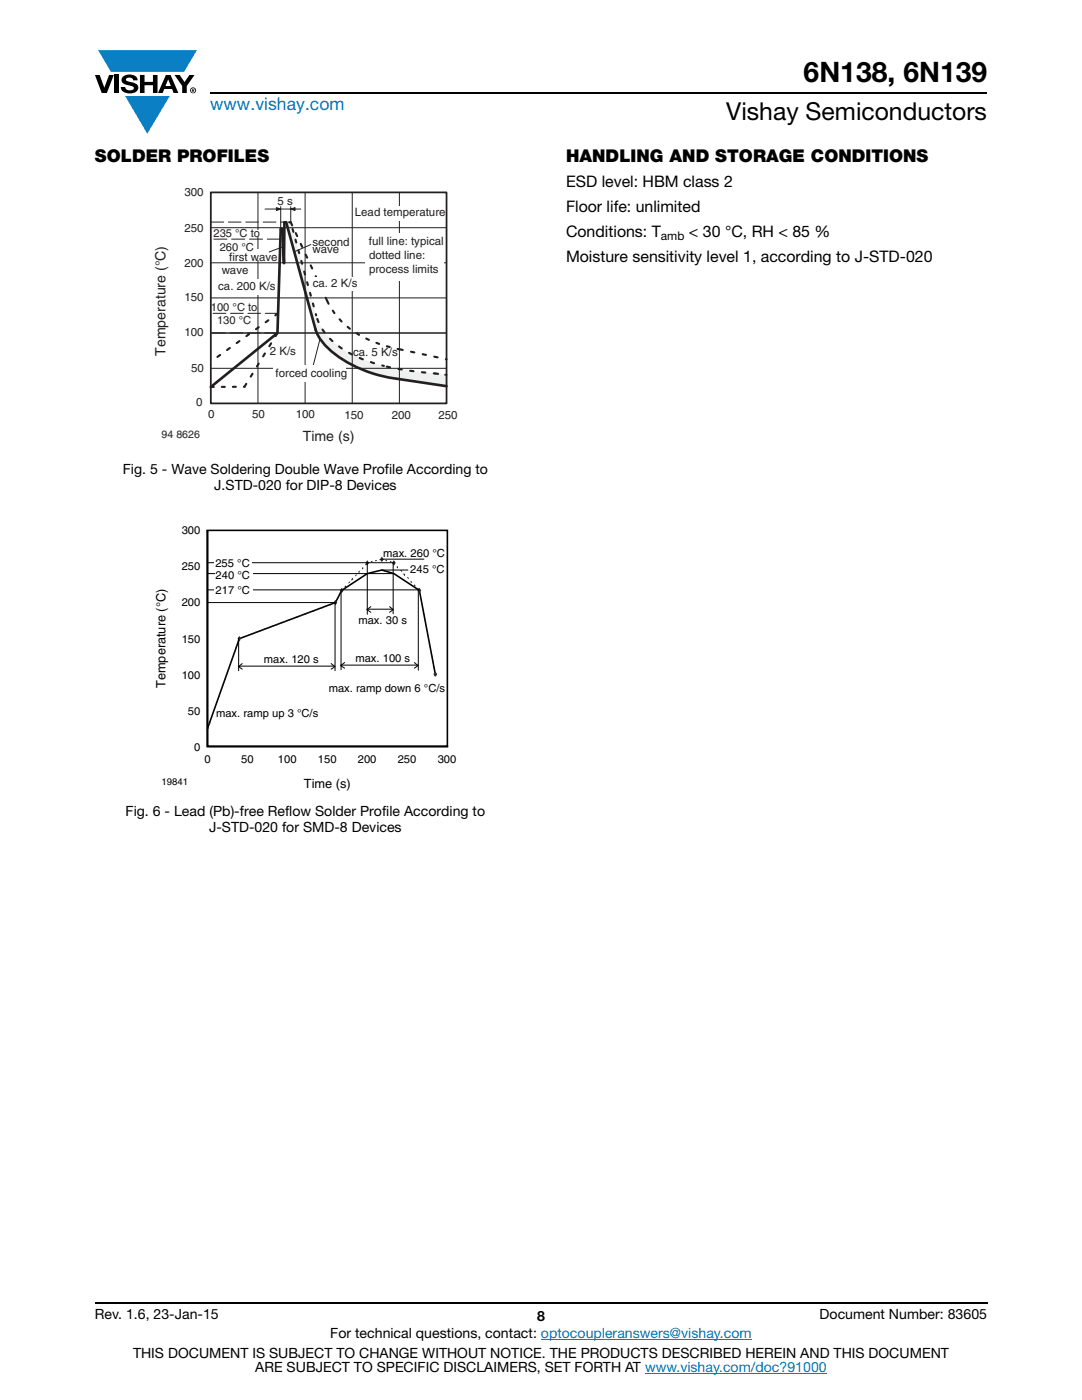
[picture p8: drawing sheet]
<svg xmlns="http://www.w3.org/2000/svg" width="216mm" height="279mm" viewBox="0 0 216 279" stroke-linecap="round" stroke-linejoin="round" font-family="sans-serif">
<g fill="#0a7fc3">
<path d="M19.6 10h19.7l-2.6 4.3h-1.1h-13.5z"/>
<path d="M25 19.2h8.9l-4.5 7.5z"/>
</g>
<g fill="#000">
<path d="M18.9 15h1l.9 2.5 1-2.5h.9l-1.4 3.6h-1zM22.9 15h.9v3.6h-.9zM24.6 15.3a2.1 2.1 0 0 1 2.8 .3l.1 .4h-.9a.79 .79 0 0 0-.7-.5 .79 .79 0 0 0-.8 .4l.3 .3 1 .2a1.08 1.08 0 0 1 1.2 1 1.08 1.08 0 0 1-1.1 1.2 1.73 1.73 0 0 1-2.4-1.2h.9a.96 .96 0 0 0 .8 .6 .96 .96 0 0 0 .9-.4 1.31 1.31 0 0 0-1.2-.6 1.03 1.03 0 0 1-1.1-.6 1.03 1.03 0 0 1 .2-1.1zM27.9 15h.9v1.3h1.7v-1.3h.9v3.6h-.9v-1.6h-1.7v1.6h-.9zM34.8 15h1.1l.9 1.4 1-1.4h1l-1.5 2.2v1.4h-.9v-1.4z"/>
<path d="M33.6 15.9l.5 1.3h-1.1zM33.1 15l-1.6 3.6h1l.3-.8h1.5l.3 .8h1l-1.6-3.6z"/>
<path d="M38.4 17.8h.2v.2h-.2zM38.3 17.7v.7h.1v-.3l.4 .3-.2-.3 .2-.2-.1-.2z"/>
<path d="M38.1 18a.46 .46 0 0 1 .9 0 .46 .46 0 0 1-.9 0zM37.9 18a.6 .6 0 0 0 1.2 0 .6 .6 0 0 0-1.2 0z"/>
</g>
<path d="M42 18.6h155M18.9 260h178.1" fill="none" stroke="#000" stroke-width=".36"/>
<path d="M107.9 267.3h42.1M128.7 274h36.3" fill="none" stroke="#007ec4" stroke-width=".2"/>
<path d="M30.6 37.2h60.7v51.5h-60.7z" fill="#fff"/>
<path d="M57.1 44.4h.9l5.1 18.5a12 12 0 0 0 6.1 7.3 40.4 40.4 0 0 0 15.7 4.2l4.2 .4v2.3l-10.7-1.6a25.3 25.3 0 0 1-13.4-6.4 8.2 8.2 0 0 1-2-3.3z" fill-rule="evenodd" fill="#eff0f0"/>
<path d="M89.1 74.8l-2.2-.3" fill="none" stroke="#231f20" stroke-width=".42" stroke-dasharray=".6 1.4" stroke-dashoffset=".3"/>
<path d="M76.6 73a21.6 21.6 0 0 1-11.4-6 10.4 10.4 0 0 1-2.1-4.1M86.9 74.5l-6.1-.7-4.1-.8" fill="none" stroke="#231f20" stroke-width=".42" stroke-dasharray=".7 1.7" stroke-dashoffset=".3"/>
<path d="M63.1 62.9l-5.1-18.5" fill="none" stroke="#231f20" stroke-width=".42" stroke-dasharray=".6 1.6" stroke-dashoffset=".3"/>
<path d="M58 44.4h-.9" fill="none" stroke="#231f20" stroke-width=".42" stroke-dasharray=".7 1.9" stroke-dashoffset=".3"/>
<path d="M57.1 44.4l5.9 21.4a12.6 12.6 0 0 0 6 6.4 26.6 26.6 0 0 0 9.4 3.3l10.7 1.6" fill="none" stroke="#e0e1e2" stroke-width=".2"/>
<path d="M51.5 38.4v42.1M60.9 38.4v42.1M70.3 38.4v42.1M79.7 38.4v42.1M42.1 59.5h47M42.1 52.4h47M42.1 45.4h47M42.1 73.5h47M42.1 66.5h47" fill="none" stroke="#231f20" stroke-width=".2"/>
<path d="M42.1 44.3h14.7M55.5 62.5h-13.4" fill="none" stroke="#231f20" stroke-width=".2" stroke-dasharray="2.5 .9"/>
<path d="M56 47.7h-13.9" fill="none" stroke="#231f20" stroke-width=".2" stroke-dasharray="2.6 .9"/>
<path d="M89.1 74.8v2.3" fill="none" stroke="#e0e1e2" stroke-width=".34"/>
<path d="M42.1 77.2h6.7M65.3 60.1a16.6 16.6 0 0 0 9.8 8.3l4.6 1.3" fill="none" stroke="#231f20" stroke-width=".42" stroke-dasharray=".6 1.6"/>
<path d="M58 44.4l7.3 15.7M48.8 77.2l6.6-10.7M55.5 62.5l-13.4 9.7M79.7 69.7l9.4 2" fill="none" stroke="#231f20" stroke-width=".42" stroke-dasharray=".7 1.7"/>
<path d="M73 46.6h15.6v9.4h-15.6z" fill="#fff"/>
<path d="M55.4 66.5h-13.3" fill="none" stroke="#231f20" stroke-width=".2" stroke-dasharray="2.5 .9"/>
<path d="M43.8 46h8.9v1.4h-8.9z" fill="#fff"/>
<path d="M52.9 41.7h3.1M56 41.2v4.5M58 41.7h2M58 41.2v3.2" fill="none" stroke="#231f20" stroke-width=".2"/>
<path d="M58 41.7l.9-.3v.6z" fill-rule="evenodd" fill="#231f20"/>
<path d="M58 41.7l.9-.3v.6z" fill="none" stroke="#231f20" stroke-width=".2"/>
<path d="M55.2 41.4l.8 .3-.8 .3z" fill-rule="evenodd" fill="#231f20"/>
<path d="M55.2 41.4l.8 .3-.8 .3z" fill="none" stroke="#231f20" stroke-width=".2"/>
<path d="M48 49.7h5.9v2.1h-5.9z" fill="#fff"/>
<path d="M89.1 77.1l-10.7-1.6a25.3 25.3 0 0 1-13.3-6.4 8.3 8.3 0 0 1-2.1-3.3l-5.9-21.4h-.3l-.1 8.1-.3-6.8h-.4l-.6 20.8-13.3 10.7" fill="none" stroke="#231f20" stroke-width=".53"/>
<path d="M56 41.7h2M56.7 49.2l-3 1.1M62 48.8l-3.3 1.4M63.8 67.7l-1.4 5.5" fill="none" stroke="#231f20" stroke-width=".2"/>
<path d="M70.7 41.1h10.6v2.8h-10.6z" fill="#fff"/>
<path d="M42.1 38.4h47v42.1h-47z" fill="none" stroke="#231f20" stroke-width=".35"/>
<g fill="#fff">
<path d="M43.1 55.7h11.7v3h-11.7z"/>
<path d="M54.4 72.9h14.6v3.3h-14.6z"/>
<path d="M62.9 55.3h9.5v2.7h-9.5z"/>
<path d="M30.8 104.8h60.3v53h-60.3z"/>
</g>
<path d="M41.4 105.8h47.9v43.2h-47.9v-43.2v43.2h47.9M86.9 134.6l-3.2-16.8-5.1-3.3-2.4-.7-2.9 .7-5.1 3.3-1.3 2.5-19.1 7.2-6.4 17.9" fill="none" stroke="#000" stroke-width=".32"/>
<g fill="#052f17">
<path d="M41.5 145.2h.1l-.1 .4h-.2z" fill-rule="evenodd"/>
<path d="M41.8 144.2h.2l-.1 .3h-.2z" fill-rule="evenodd"/>
<path d="M42.2 143.1h.1l-.1 .3h-.1z" fill-rule="evenodd"/>
<path d="M43 140.9h.1l-.1 .4h-.2z" fill-rule="evenodd"/>
<path d="M43.7 138.7h.2l-.1 .3h-.2z" fill-rule="evenodd"/>
<path d="M44.1 137.6h.1l-.1 .4h-.2z" fill-rule="evenodd"/>
<path d="M44.5 136.5h.1l-.1 .4h-.1z" fill-rule="evenodd"/>
<path d="M44.9 135.5h.2l-.2 .3h-.2z" fill-rule="evenodd"/>
<path d="M45.2 134.4h.2l-.1 .3h-.2z" fill-rule="evenodd"/>
<path d="M45.6 133.2h.2l-.2 .5h-.1z" fill-rule="evenodd"/>
<path d="M46 132.1h.1l-.1 .4h-.1z" fill-rule="evenodd"/>
<path d="M46.3 131.1h.2l-.1 .3h-.1z" fill-rule="evenodd"/>
<path d="M46.8 130h.2l-.2 .3h-.2z" fill-rule="evenodd"/>
<path d="M47.1 128.9h.2l-.2 .4h-.1z" fill-rule="evenodd"/>
<path d="M47.5 127.8h.1l-.1 .4h-.1z" fill-rule="evenodd"/>
<path d="M47.6 127.4l.3-.1 .1 .2-.3 .1z" fill-rule="evenodd"/>
<path d="M48.5 127.1l.2-.1 .1 .2-.3 .1z" fill-rule="evenodd"/>
<path d="M50.1 126.4l.3-.1v.2l-.2 .1z" fill-rule="evenodd"/>
<path d="M50.9 126.1l.3-.1v.2l-.3 .1z" fill-rule="evenodd"/>
<path d="M51.7 125.8l.3-.1 .1 .2-.3 .1z" fill-rule="evenodd"/>
<path d="M52.6 125.5l.2-.1 .1 .2-.3 .1z" fill-rule="evenodd"/>
<path d="M53.3 125.2l.3-.1 .1 .2-.3 .1z" fill-rule="evenodd"/>
<path d="M54.2 124.9l.3-.1v.2l-.2 .1z" fill-rule="evenodd"/>
<path d="M55 124.6l.3-.1v.2l-.2 .1z" fill-rule="evenodd"/>
<path d="M55.8 124.3l.3-.1 .1 .2-.3 .1z" fill-rule="evenodd"/>
<path d="M56.7 124l.3-.1v.2l-.3 .1z" fill-rule="evenodd"/>
<path d="M57.4 123.7l.3-.1 .1 .2-.3 .1z" fill-rule="evenodd"/>
<path d="M58.3 123.4l.3-.1 .1 .2-.3 .1z" fill-rule="evenodd"/>
<path d="M59.1 123.1l.3-.1 .1 .2-.3 .1z" fill-rule="evenodd"/>
<path d="M59.9 122.8l.3-.1 .1 .2-.3 .1z" fill-rule="evenodd"/>
<path d="M60.8 122.5l.3-.1v.2l-.3 .1z" fill-rule="evenodd"/>
<path d="M61.5 122.2l.3-.1 .1 .2-.3 .1z" fill-rule="evenodd"/>
<path d="M62.4 121.9l.3-.1v.2l-.2 .1z" fill-rule="evenodd"/>
<path d="M63.2 121.6l.3-.1 .1 .2-.3 .1z" fill-rule="evenodd"/>
<path d="M64 121.3l.3-.1 .1 .2-.3 .1z" fill-rule="evenodd"/>
<path d="M64.9 121l.3-.1v.2l-.3 .1z" fill-rule="evenodd"/>
<path d="M65.7 120.7l.2-.1 .1 .2-.2 .1z" fill-rule="evenodd"/>
<path d="M66.5 120.4l.3-.1v.2l-.2 .1z" fill-rule="evenodd"/>
<path d="M67 120.2h.2l-.1 .3h-.2z" fill-rule="evenodd"/>
<path d="M67.5 119h.1l-.1 .4h-.2z" fill-rule="evenodd"/>
<path d="M67.9 118h.2l-.2 .4h-.1z" fill-rule="evenodd"/>
<path d="M68.1 117.7l.2-.2v.3l-.2 .2z" fill-rule="evenodd"/>
<path d="M68.8 117l.2-.2v.3l-.2 .2z" fill-rule="evenodd"/>
<path d="M69.7 116.1h.2l-.2 .3h-.2z" fill-rule="evenodd"/>
<path d="M70.4 115.3l.1 .3-.3 .3-.1-.3z" fill-rule="evenodd"/>
<path d="M71 114.7h.2l-.2 .3h-.2z" fill-rule="evenodd"/>
<path d="M71.5 114.1l.2-.2 .1 .3-.2 .2z" fill-rule="evenodd"/>
<path d="M72.2 113.4l.2-.2 .1 .3-.2 .2z" fill-rule="evenodd"/>
<path d="M72.9 112.6l.2-.2 .1 .2-.3 .2z" fill-rule="evenodd"/>
<path d="M73.1 112.2l.3-.1 .1 .2-.3 .1z" fill-rule="evenodd"/>
<path d="M74 112l.3-.1v.2l-.2 .1z" fill-rule="evenodd"/>
<path d="M74.8 111.8l.3-.1 .1 .2-.3 .1z" fill-rule="evenodd"/>
<path d="M75.7 111.6l.3-.1v.2l-.2 .1z" fill-rule="evenodd"/>
<path d="M76.1 111.5l.3 .1-.1 .2-.3-.1z" fill-rule="evenodd"/>
<path d="M77 111.7l.2 .1v.2l-.3-.1z" fill-rule="evenodd"/>
<path d="M77.8 112l.3-.1v.2l-.3 .1z" fill-rule="evenodd"/>
<path d="M78.5 112.2l.2 .2v.3l-.3-.2z" fill-rule="evenodd"/>
<path d="M79.2 113l.2 .2v.3l-.2-.2z" fill-rule="evenodd"/>
<path d="M79.9 113.8h.2l.2 .3h-.2z" fill-rule="evenodd"/>
<path d="M80.6 114.4l.3 .3-.1 .3-.3-.3z" fill-rule="evenodd"/>
<path d="M81.2 115.2h.2l.2 .3h-.2z" fill-rule="evenodd"/>
<path d="M82 115.9l.2 .2-.1 .3-.2-.2z" fill-rule="evenodd"/>
<path d="M82.7 116.6l.2 .2-.1 .3-.2-.2z" fill-rule="evenodd"/>
<path d="M83.3 117.3l.3 .2-.1 .2-.2-.2z" fill-rule="evenodd"/>
<path d="M83.6 117.7h.1l.1 .4h-.1z" fill-rule="evenodd"/>
<path d="M83.8 118.9h.2v.4h-.1z" fill-rule="evenodd"/>
<path d="M84 120.1h.2v.4h-.1z" fill-rule="evenodd"/>
<path d="M84.2 121.3h.2l.1 .4h-.2z" fill-rule="evenodd"/>
<path d="M84.5 122.5h.2v.3h-.1z" fill-rule="evenodd"/>
<path d="M84.7 123.6h.2l.1 .4h-.2z" fill-rule="evenodd"/>
<path d="M85 124.8h.1l.1 .4h-.2z" fill-rule="evenodd"/>
<path d="M85.2 126h.1l.1 .3h-.2z" fill-rule="evenodd"/>
<path d="M85.4 127.2h.1l.1 .4h-.2z" fill-rule="evenodd"/>
<path d="M85.6 128.4h.1l.1 .4h-.1z" fill-rule="evenodd"/>
<path d="M85.8 129.6h.1l.1 .3h-.1z" fill-rule="evenodd"/>
<path d="M86.1 130.7h.1l.1 .4h-.1z" fill-rule="evenodd"/>
<path d="M86.3 131.9h.1l.1 .4h-.1z" fill-rule="evenodd"/>
<path d="M86.5 133h.1l.1 .4h-.1z" fill-rule="evenodd"/>
<path d="M86.7 134.3h.2v.4h-.1z" fill-rule="evenodd"/>
</g>
<path d="M47.8 127.2l.2 .3-.2 .3-.3-.3z" fill="#2b2e30"/>
<path d="M48 127.5l-.2-.3-.2 .3 .2 .3" fill="none" stroke="#2b2e30" stroke-width=".27"/>
<path d="M66.9 120l.2 .3-.2 .3-.2-.3z" fill-rule="evenodd" fill="#2b2e30"/>
<path d="M66.9 120l.2 .3-.2 .3-.2-.3z" fill="none" stroke="#2b2e30" stroke-width=".27"/>
<path d="M68.2 117.5l.2 .3-.2 .3-.2-.3z" fill-rule="evenodd" fill="#2b2e30"/>
<path d="M68.2 117.5l.2 .3-.2 .3-.2-.3z" fill="none" stroke="#2b2e30" stroke-width=".27"/>
<path d="M73.3 112l.2 .3-.2 .3-.2-.3z" fill-rule="evenodd" fill="#2b2e30"/>
<path d="M73.3 112l.2 .3-.2 .3-.2-.3z" fill="none" stroke="#2b2e30" stroke-width=".27"/>
<path d="M76.2 111.3l.2 .3-.2 .3-.2-.3z" fill-rule="evenodd" fill="#2b2e30"/>
<path d="M76.2 111.3l.2 .3-.2 .3-.2-.3z" fill="none" stroke="#2b2e30" stroke-width=".27"/>
<path d="M78.6 112l.2 .3-.2 .3-.2-.3z" fill-rule="evenodd" fill="#2b2e30"/>
<path d="M78.6 112l.2 .3-.2 .3-.2-.3z" fill="none" stroke="#2b2e30" stroke-width=".27"/>
<path d="M83.7 117.5l.2 .3-.2 .3-.2-.3z" fill-rule="evenodd" fill="#2b2e30"/>
<path d="M83.7 117.5l.2 .3-.2 .3-.2-.3z" fill="none" stroke="#2b2e30" stroke-width=".27"/>
<path d="M86.9 134.3l.2 .3-.2 .3-.3-.3z" fill-rule="evenodd" fill="#2b2e30"/>
<path d="M86.9 134.3l.2 .3-.2 .3-.3-.3z" fill="none" stroke="#2b2e30" stroke-width=".32"/>
<path d="M41.5 114.5h37.2M76.2 113.8h5.2M41.5 120.3h25.4" fill="none" stroke="#000" stroke-width=".2"/>
<path d="M42.8 113.8h7.6v1.6h-7.6z" fill="#fff"/>
<path d="M41.5 117.7h42.1M68.1 117.8v15.9M83.5 117.7v16.1M47.6 132.9h19.2M47.6 127.4v6.5M48.3 132.4l-.7 .6 .7 .5M66.1 132.4l.8 .6-.8 .5M66.9 120.2v13.7M68 132.7h15.4M68.8 132.2l-.8 .6 .8 .5M82.7 132.2l.7 .6-.7 .5" fill="none" stroke="#000" stroke-width=".2"/>
<path d="M42.8 116.8h7.7v1.6h-7.7z" fill="#fff"/>
<path d="M41.5 112.3h37.2M73.3 112.3v10.3M76.2 111.6h8.4M78.4 112.4v10.1M73.2 121.6h5.2M74 121.1l-.8 .6 .8 .5M77.7 121.1l.7 .6-.7 .5" fill="none" stroke="#000" stroke-width=".2"/>
<path d="M42.8 111.5h7.6v1.6h-7.6z" fill="#fff"/>
<text font-size="5.6" x="160.4" y="16.4">6N138, 6N139</text>
<text font-size="4.9" x="144.9" y="24">Vishay Semiconductors</text>
<text font-size="3.5" fill="#007ec4" x="42" y="21.9">www.vishay.com</text>
<g font-size="3.5">
<text x="18.9" y="32.3">SOLDER PROFILES</text>
<text x="112.9" y="32.3">HANDLING AND STORAGE CONDITIONS</text>
</g>
<g font-size="3.2">
<text x="112.9" y="37.4">ESD level: HBM class 2</text>
<text x="112.9" y="42.3">Floor life: unlimited</text>
<text x="112.9" y="47.3">Conditions: T</text>
<text x="137.5" y="47.3">&lt; 30 °C, RH &lt; 85 %</text>
<text x="112.9" y="52.2">Moisture sensitivity level 1, according to J-STD-020</text>
</g>
<g font-size="2.8" fill="#231f20">
<text x="33" y="71" transform="rotate(-90 33 71)">Temperature (°C)</text>
<text x="60.4" y="88">Time (s)</text>
</g>
<g font-size="2.8">
<text x="24.5" y="94.6">Fig. 5 - Wave Soldering Double Wave Profile According to</text>
<text x="42.7" y="97.7">J.STD-020 for DIP-8 Devices</text>
<text x="25.1" y="162.9">Fig. 6 - Lead (Pb)-free Reflow Solder Profile According to</text>
<text x="41.7" y="166.1">J-STD-020 for SMD-8 Devices</text>
<text x="18.9" y="263.3">Rev. 1.6, 23-Jan-15</text>
<text x="107.2" y="263.6">8</text>
<text x="163.6" y="263.3">Document Number: 83605</text>
<text x="65.9" y="267.1">For technical questions, contact: optocoupleranswers@vishay.com</text>
<text x="26.5" y="271">THIS DOCUMENT IS SUBJECT TO CHANGE WITHOUT NOTICE. THE PRODUCTS DESCRIBED HEREIN AND THIS DOCUMENT</text>
<text x="50.9" y="273.8">ARE SUBJECT TO SPECIFIC DISCLAIMERS, SET FORTH AT www.vishay.com/doc?91000</text>
</g>
<text font-size="2.6" x="33" y="137.3" transform="rotate(-90 33 137.3)">Temperature (°C)</text>
<text font-size="2.5" x="60.6" y="157.2">Time (s)</text>
<text font-size="2.4" x="131.9" y="47.9">amb</text>
<g font-size="2.3" fill="#231f20">
<text x="36.8" y="39.2">300</text>
<text x="55.4" y="40.9">5 s</text>
<text x="36.8" y="46.2">250</text>
<text x="70.8" y="43.2">Lead temperature</text>
<text x="36.8" y="53.3">200</text>
<text x="45.7" y="52.1">first wave</text>
<text x="62.3" y="50.5">wave</text>
<text x="62.3" y="49">second</text>
<text x="73.6" y="48.9">full line: typical</text>
<text x="73.6" y="51.7">dotted line:</text>
<text x="43.5" y="57.9">ca. 200 K/s</text>
<text x="44.2" y="54.7">wave</text>
<text x="62.4" y="57.3">ca. 2 K/s</text>
<text x="73.6" y="54.4">process limits</text>
<text x="36.8" y="60.1">150</text>
<text x="36.8" y="67.1">100</text>
<text x="53.8" y="70.9">2 K/s</text>
<text x="70.5" y="71">ca. 5 K/s</text>
<text x="38.1" y="74.3">50</text>
<text x="55" y="75.2">forced cooling</text>
<text x="39.1" y="81.1">0</text>
<text x="41.5" y="83.5">0</text>
<text x="50.3" y="83.5">50</text>
<text x="59" y="83.5">100</text>
<text x="68.7" y="83.7">150</text>
<text x="78.2" y="83.7">200</text>
<text x="87.5" y="83.7">250</text>
</g>
<g font-size="2.2" fill="#231f20">
<text x="42.6" y="47.4">235 °C to</text>
<text x="43.8" y="50">260 °C</text>
<text x="42.1" y="62.1">100 °C to</text>
<text x="43.3" y="64.7">130 °C</text>
</g>
<g font-size="2.2">
<text x="36.3" y="106.7">300</text>
<text x="36.3" y="113.9">250</text>
<text x="43" y="113.1">255 °C</text>
<text x="76.5" y="111.1">max. 260 °C</text>
<text x="43" y="115.5">240 °C</text>
<text x="43" y="118.6">217 °C</text>
<text x="81.9" y="114.4">245 °C</text>
<text x="36.3" y="121">200</text>
<text x="71.5" y="124.5">max. 30 s</text>
<text x="36.3" y="128.2">150</text>
<text x="36.3" y="135.4">100</text>
<text x="52.7" y="132.3">max. 120 s</text>
<text x="70.9" y="132.1">max. 100 s</text>
<text x="37.5" y="142.6">50</text>
<text x="43.1" y="143">max. ramp up 3 °C/s</text>
<text x="65.6" y="138">max. ramp down 6 °C/s</text>
<text x="38.7" y="149.8">0</text>
<text x="40.8" y="152.2">0</text>
<text x="48.1" y="152.2">50</text>
<text x="55.5" y="152.2">100</text>
<text x="63.4" y="152.2">150</text>
<text x="71.4" y="152.2">200</text>
<text x="79.4" y="152.2">250</text>
<text x="87.3" y="152.2">300</text>
</g>
<text font-size="2.1" fill="#231f20" x="32.2" y="87.4">94 8626</text>
<text font-size="1.9" x="32.2" y="156.7">19841</text>
</svg>
